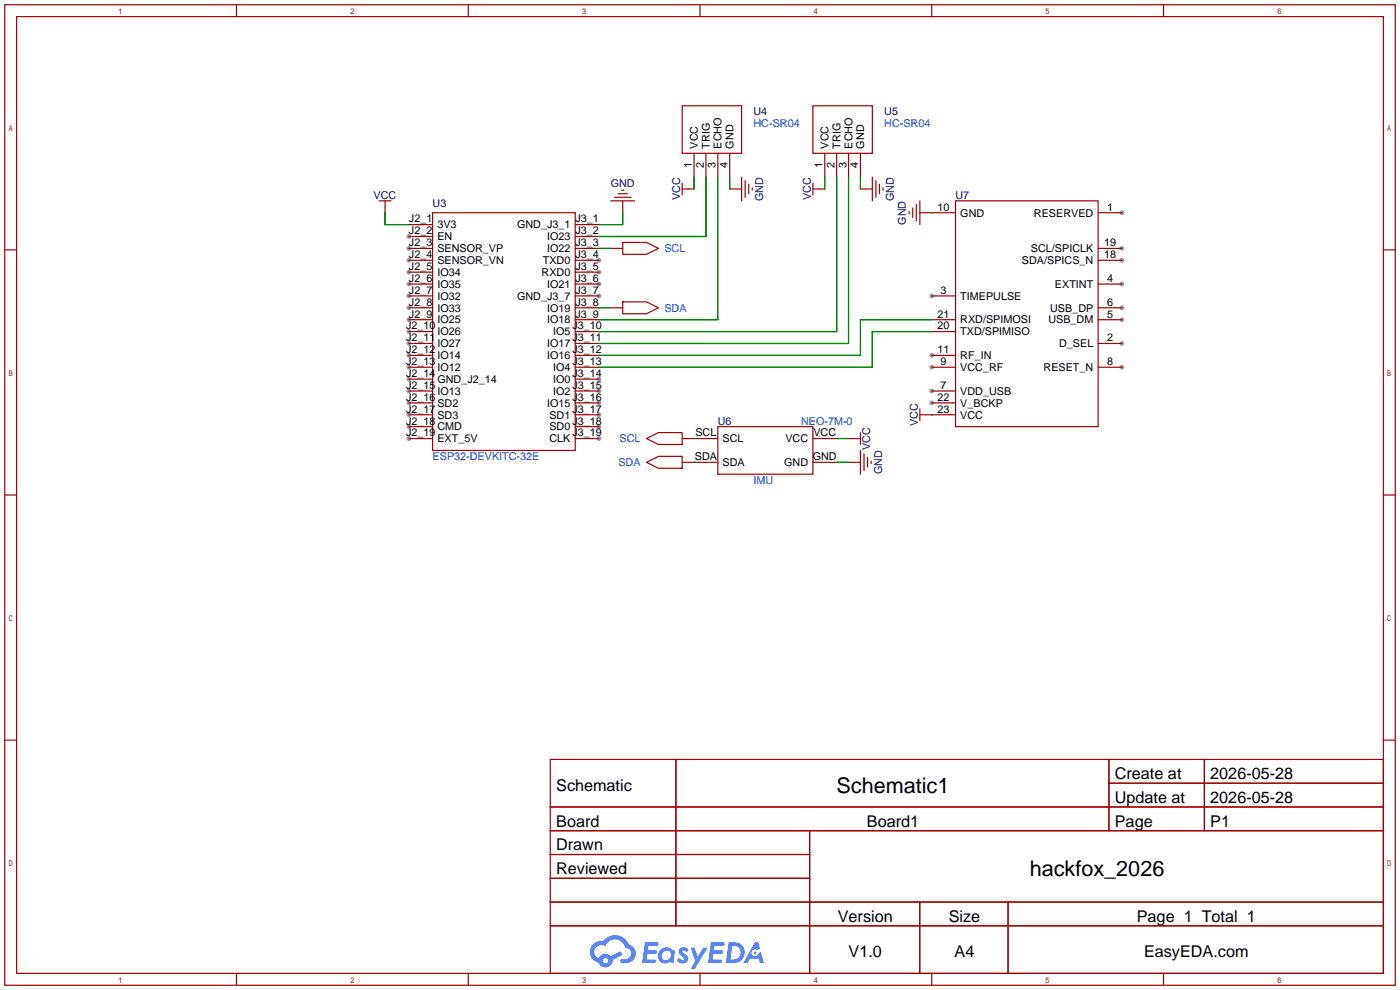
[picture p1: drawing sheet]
<svg xmlns="http://www.w3.org/2000/svg" width="299mm" height="212mm" viewBox="0 0 299 212" stroke-linecap="round" stroke-linejoin="round" font-family="sans-serif">
<g fill="#999">
<circle cx="87.4" cy="50.5" r=".51"/>
<circle cx="87.4" cy="53.1" r=".51"/>
<circle cx="87.4" cy="55.6" r=".51"/>
<circle cx="87.4" cy="58.2" r=".51"/>
<circle cx="87.4" cy="60.7" r=".51"/>
<circle cx="87.4" cy="63.2" r=".51"/>
<circle cx="87.4" cy="65.8" r=".51"/>
<circle cx="87.4" cy="68.3" r=".51"/>
<circle cx="87.4" cy="70.9" r=".51"/>
<circle cx="87.4" cy="73.4" r=".51"/>
<circle cx="87.4" cy="75.9" r=".51"/>
<circle cx="87.4" cy="78.5" r=".51"/>
<circle cx="87.4" cy="81" r=".51"/>
<circle cx="87.4" cy="83.6" r=".51"/>
<circle cx="87.4" cy="86.1" r=".51"/>
<circle cx="87.4" cy="88.6" r=".51"/>
<circle cx="87.4" cy="91.2" r=".51"/>
<circle cx="87.4" cy="93.7" r=".51"/>
<circle cx="128" cy="55.6" r=".51"/>
<circle cx="128" cy="58.2" r=".51"/>
<circle cx="128" cy="60.7" r=".51"/>
<circle cx="128" cy="63.2" r=".51"/>
<circle cx="128" cy="81" r=".51"/>
<circle cx="128" cy="83.6" r=".51"/>
<circle cx="128" cy="86.1" r=".51"/>
<circle cx="128" cy="88.6" r=".51"/>
<circle cx="128" cy="91.2" r=".51"/>
<circle cx="128" cy="93.7" r=".51"/>
<circle cx="239.8" cy="73.4" r=".51"/>
<circle cx="239.8" cy="60.7" r=".51"/>
<circle cx="239.8" cy="68.3" r=".51"/>
<circle cx="239.8" cy="65.8" r=".51"/>
<circle cx="199.1" cy="83.6" r=".51"/>
<circle cx="239.8" cy="78.5" r=".51"/>
<circle cx="199.1" cy="78.5" r=".51"/>
<circle cx="199.1" cy="75.9" r=".51"/>
<circle cx="239.8" cy="55.6" r=".51"/>
<circle cx="239.8" cy="53.1" r=".51"/>
<circle cx="199.1" cy="86.1" r=".51"/>
<circle cx="199.1" cy="63.2" r=".51"/>
<circle cx="239.8" cy="45.5" r=".51"/>
</g>
<g fill="none" stroke="#a10000" stroke-width=".25">
<path d="M1 1h297.2v209.6h-297.2zM3.6 3.6h292.1v204.4h-292.1zM50.5 1v2.6M100.1 1v2.6M149.6 1v2.6M199.1 1v2.6M248.7 1v2.6M1 53.4h2.6M295.7 53.4h2.5M1 105.8h2.6M295.7 105.8h2.5M1 158.2h2.6"/>
<path d="M295.7 158.2h2.5M117.6 162.3h178.1v45.7h-178.1zM117.6 172.5h178.1M117.6 177.5h178.1M144.5 162.3v35.6M173 177.5v30.5M237 162.3v15.2M237 167.4h58.7M257.4 162.3v15.2M117.6 182.6h55.4M117.6 192.8h178.1M117.6 187.7h55.4"/>
<path d="M117.6 197.9h178.1M196.6 192.8v15.2M215.4 192.8v15.2M50.5 208v2.6M100.1 208v2.6M149.6 208v2.6M199.1 208v2.6M248.7 208v2.6"/>
</g>
<g fill="#5487ff">
<path d="M145.3 202.7a1.3 1.3 0 0 1 1.9 .3l-.4 .6a.54 .54 0 0 0-.9-.2l.1 .2a1.34 1.34 0 0 1 .9 1.8 1.47 1.47 0 0 1-2.3-.1l.5-.6 .8 .5a.31 .31 0 0 0 .4-.3 .31 .31 0 0 0-.3-.4 1.12 1.12 0 0 1-.7-1.8z"/>
<path d="M147.6 202.5h.9l.6 2 1.2-2h.9l-2.7 4.6h-.9l1-1.7z"/>
<path d="M137.8 201.4h1.7a1.31 1.31 0 0 1 1.2 .2 .4 .4 0 0 1-.3 .5l-1.8 .1-.1 .9h1.6a.4 .4 0 0 1 .4 .4 .4 .4 0 0 1-.5 .4h-1.6l-.2 1.2h1.4a.46 .46 0 0 1 .5 0 .46 .46 0 0 1 .1 .5l-.4 .2h-2.6z"/>
<path d="M151.9 201.4h1.7a1.32 1.32 0 0 1 1.2 .2 .39 .39 0 0 1-.3 .5l-1.8 .1-.1 .9h1.6a.4 .4 0 0 1 .4 .4 .4 .4 0 0 1-.4 .4h-1.7l-.2 1.2h1.4a.46 .46 0 0 1 .5 0 .46 .46 0 0 1 .1 .5l-.4 .2h-2.6z"/>
<path d="M161.3 201.4h.8l.3 1.3-.6 .4a.75 .75 0 0 0-1.1 .3 .75 .75 0 0 0 .5 1 .75 .75 0 0 0 .9-.7l.5-.2 .6 2.3h-.8l-.3-.9h-1.8l-.5 .9h-1z"/>
<path d="M155.7 201.4l-.6 4.4h1.5a2.27 2.27 0 0 0 2.6-2.2 2.27 2.27 0 0 0-2.7-2.2zM156.5 202.1a1.5 1.5 0 0 1 1.8 1.6 1.5 1.5 0 0 1-1.9 1.4h-.3z"/>
<path d="M141.2 203a1.6 1.6 0 0 0-.3 2.3 1.6 1.6 0 0 0 2.3 .2l.7 .3 .3-2.4-.1-.3-.5-.1a1.58 1.58 0 0 0-2.4 0zM141.8 203.5a.98 .98 0 0 1 1.6 .4 .98 .98 0 0 1-1.1 1.3 .94 .94 0 0 1-.9-.7 .94 .94 0 0 1 .4-1z"/>
<path d="M126.8 201.8a2.37 2.37 0 0 0 1.1 4 1.54 1.54 0 0 0 1.8 1 1.54 1.54 0 0 0 1.2-1.6l2.2-1.1-.5-.8-2 1a1.57 1.57 0 0 0-2.7 .5 1.5 1.5 0 0 1-.7-2.1 1.5 1.5 0 0 1 2.2-.5 2.23 2.23 0 0 1 2.3-1.4 2.23 2.23 0 0 1 2 1.8 1.16 1.16 0 0 1 1.2 1.1 1.16 1.16 0 0 1-1.1 1.2h-.7a.47 .47 0 0 0-.5 .4 .47 .47 0 0 0 .4 .5 2.17 2.17 0 0 0 2.5-.9 2.17 2.17 0 0 0-.3-2.7l-.8-.4a3.2 3.2 0 0 0-5.5-.7l-1.1 .1zM128.8 205.3a.6 .6 0 0 1 1.2 0 .6 .6 0 0 1-1.2 0z"/>
<circle cx="161.4" cy="203.6" r=".28"/>
</g>
<g fill="none" stroke="#a10000" stroke-width=".25">
<path d="M145.8 22.6h12.7v10.2h-12.7zM145.8 39.1v2.6M148.3 32.8v5M150.9 32.8v5M153.4 32.8v5M156 32.8v5M158.5 37.8v5.1M159.3 38.6v3.6M160 39.4v2M173.7 22.6h12.7v10.2h-12.7zM173.7 39.1v2.6M176.3 32.8v5"/>
<path d="M178.8 32.8v5M181.4 32.8v5M183.9 32.8v5M186.4 37.8v5.1M187.2 38.6v3.6M188 39.4v2M81 42.9h2.6M82.3 42.9v2.6M87.4 48h5.1M87.4 50.5h5.1M87.4 53.1h5.1M87.4 55.6h5.1"/>
<path d="M87.4 58.2h5.1M92.5 45.5h30.4v50.8h-30.4zM122.9 48h5.1M122.9 50.5h5.1M122.9 53.1h5.1M122.9 55.6h5.1M122.9 58.2h5.1M130.6 53.1h2.5M130.6 42.9h5M131.3 42.2h3.6M132.1 41.4h2M132.8 40.6h.5"/>
<path d="M133.1 51.8h5.1l2.5 1.3-2.5 1.3h-5.1zM133.1 42.9v2.6M145.8 40.4h2.5M156 40.4h2.5M160.8 40.1v.5M173.7 40.4h2.6M183.9 40.4h2.5M188.7 40.1v.5M194.3 45.2v.5M195.1 44.4v2.1M195.8 43.7v3.5M196.6 45.5h7.6"/>
<path d="M196.6 42.9v5.1M204.2 42.9h30.5v48.3h-30.5zM234.7 53.1h5.1M234.7 55.6h5.1M234.7 45.5h5.1M87.4 60.7h5.1M87.4 63.2h5.1M87.4 65.8h5.1M87.4 68.3h5.1M87.4 70.9h5.1M87.4 73.4h5.1M87.4 75.9h5.1"/>
<path d="M87.4 78.5h5.1M122.9 60.7h5.1M122.9 63.2h5.1M122.9 65.8h5.1M122.9 68.3h5.1M122.9 70.9h5.1M122.9 73.4h5.1M122.9 75.9h5.1M122.9 78.5h5.1M130.6 65.8h2.5M133.1 64.5h5.1l2.5 1.3-2.5 1.3h-5.1zM199.1 63.2h5.1"/>
<path d="M199.1 68.3h5.1M199.1 70.9h5.1M199.1 75.9h5.1M199.1 78.5h5.1M234.7 60.7h5.1M234.7 65.8h5.1M234.7 68.3h5.1M234.7 73.4h5.1M234.7 78.5h5.1M87.4 81h5.1M87.4 83.6h5.1M87.4 86.1h5.1"/>
<path d="M87.4 88.6h5.1M87.4 91.2h5.1M87.4 93.7h5.1M122.9 81h5.1M122.9 83.6h5.1M122.9 86.1h5.1M122.9 88.6h5.1M122.9 91.2h5.1M122.9 93.7h5.1M138.2 98.8l2.5-1.3h5.1v2.6h-5.1zM138.2 93.7l2.5-1.2h5.1v2.5h-5.1zM145.8 93.7h7.6"/>
<path d="M145.8 98.8h7.6M153.4 91.2h20.3v10.1h-20.3zM173.7 93.7h5.1M173.7 98.8h5.1M181.4 93.7h2.5M181.4 98.8h2.5M183.9 92.5v2.5M183.9 96.3v5M184.7 97v3.6M185.4 97.8v2M186.2 98.6v.5M196.6 88.6h7.6"/>
<path d="M196.6 87.4v2.5M199.1 83.6h5.1M199.1 86.1h5.1"/>
</g>
<g fill="none" stroke="#008700" stroke-width=".25">
<path d="M148.3 37.8v2.6M150.9 37.8v12.7h-22.9M153.4 37.8v30.5h-25.4M156 37.8v2.6M176.3 37.8v2.6M178.8 37.8v33.1h-50.8M181.4 37.8v35.6h-53.4M183.9 37.8v2.6M82.3 45.5v2.5h5.1M128 53.1h2.6M133.1 45.5v2.5h-5.1M199.1 45.5h.1"/>
<path d="M128 65.8h2.6M199.1 68.3h-15.2v7.6h-55.9M199.1 70.9h-12.7v7.6h-58.4M148.3 98.8h.1M148.3 93.7h.1M178.8 93.7h2.6M178.8 98.8h2.6M199.1 88.6h.1"/>
</g>
<g font-size="4.6">
<text x="178.8" y="169.4">Schematic1</text>
<text x="220.1" y="187.2">hackfox_2026</text>
</g>
<g font-size="3.5">
<text x="238.3" y="166.5">Create at</text>
<text x="258.7" y="166.5">2026-05-28</text>
<text x="118.9" y="169.1">Schematic</text>
<text x="238.3" y="171.6">Update at</text>
<text x="258.7" y="171.6">2026-05-28</text>
<text x="118.9" y="176.7">Board</text>
<text x="185.3" y="176.7">Board1</text>
<text x="238.3" y="176.7">Page</text>
<text x="258.7" y="176.7">P1</text>
<text x="118.9" y="181.8">Drawn</text>
<text x="118.9" y="186.8">Reviewed</text>
<text x="179.1" y="197">Version</text>
<text x="202.8" y="197">Size</text>
<text x="243" y="197">Page 1 Total 1</text>
<text x="181.4" y="204.6">V1.0</text>
<text x="204" y="204.6">A4</text>
<text x="244.5" y="204.6">EasyEDA.com</text>
</g>
<g font-size="2.3" fill="#000080">
<text x="161" y="24.7">U4</text>
<text x="189" y="24.7">U5</text>
<text x="130.5" y="39.9">GND</text>
<text x="79.9" y="42.5">VCC</text>
<text x="92.5" y="44.2">U3</text>
<text x="145.3" y="42.8" transform="rotate(-90 145.3 42.8)">VCC</text>
<text x="163.1" y="43" transform="rotate(-90 163.1 43)">GND</text>
<text x="173.3" y="42.8" transform="rotate(-90 173.3 42.8)">VCC</text>
<text x="191.1" y="43" transform="rotate(-90 191.1 43)">GND</text>
<text x="204.2" y="42.5">U7</text>
<text x="193.6" y="48" transform="rotate(-90 193.6 48)">GND</text>
<text x="153.4" y="90.7">U6</text>
<text x="196.1" y="91.1" transform="rotate(-90 196.1 91.1)">VCC</text>
<text x="186" y="96.2" transform="rotate(-90 186 96.2)">VCC</text>
<text x="188.5" y="101.4" transform="rotate(-90 188.5 101.4)">GND</text>
</g>
<g font-size="2.3" fill="#00f">
<text x="161" y="27.2">HC-SR04</text>
<text x="189" y="27.2">HC-SR04</text>
<text x="142" y="53.9">SCL</text>
<text x="142" y="66.6">SDA</text>
<text x="132.4" y="94.5">SCL</text>
<text x="171.2" y="90.7">NEO-7M-0</text>
<text x="92.5" y="98.3">ESP32-DEVKITC-32E</text>
<text x="132.2" y="99.6">SDA</text>
<text x="161" y="103.4">IMU</text>
</g>
<g font-size="2.3">
<text x="147.9" y="35.9" transform="rotate(-90 147.9 35.9)">1</text>
<text x="149.1" y="31.8" transform="rotate(-90 149.1 31.8)">VCC</text>
<text x="150.4" y="35.9" transform="rotate(-90 150.4 35.9)">2</text>
<text x="151.7" y="31.8" transform="rotate(-90 151.7 31.8)">TRIG</text>
<text x="153" y="35.9" transform="rotate(-90 153 35.9)">3</text>
<text x="154.2" y="31.8" transform="rotate(-90 154.2 31.8)">ECHO</text>
<text x="155.5" y="35.9" transform="rotate(-90 155.5 35.9)">4</text>
<text x="156.8" y="31.8" transform="rotate(-90 156.8 31.8)">GND</text>
<text x="175.8" y="35.9" transform="rotate(-90 175.8 35.9)">1</text>
<text x="177.1" y="31.8" transform="rotate(-90 177.1 31.8)">VCC</text>
<text x="178.4" y="35.9" transform="rotate(-90 178.4 35.9)">2</text>
<text x="179.6" y="31.8" transform="rotate(-90 179.6 31.8)">TRIG</text>
<text x="180.9" y="35.9" transform="rotate(-90 180.9 35.9)">3</text>
<text x="182.2" y="31.8" transform="rotate(-90 182.2 31.8)">ECHO</text>
<text x="183.4" y="35.9" transform="rotate(-90 183.4 35.9)">4</text>
<text x="184.7" y="31.8" transform="rotate(-90 184.7 31.8)">GND</text>
<text x="87.4" y="47.5">J2_1</text>
<text x="123" y="47.5">J3_1</text>
<text x="200.4" y="45">10</text>
<text x="205.2" y="46.3">GND</text>
<text x="221" y="46.3">RESERVED</text>
<text x="236.6" y="45">1</text>
<text x="87.4" y="50.1">J2_2</text>
<text x="87.4" y="52.6">J2_3</text>
<text x="93.5" y="48.8">3V3</text>
<text x="93.5" y="51.4">EN</text>
<text x="93.5" y="53.9">SENSOR_VP</text>
<text x="110.5" y="48.8">GND_J3_1</text>
<text x="116.9" y="51.4">IO23</text>
<text x="116.9" y="53.9">IO22</text>
<text x="123" y="50.1">J3_2</text>
<text x="123" y="52.6">J3_3</text>
<text x="220.3" y="53.9">SCL/SPICLK</text>
<text x="236" y="52.6">19</text>
<text x="87.4" y="55.2">J2_4</text>
<text x="87.4" y="57.7">J2_5</text>
<text x="93.5" y="56.4">SENSOR_VN</text>
<text x="93.5" y="59">IO34</text>
<text x="115.8" y="59">RXD0</text>
<text x="116" y="56.4">TXD0</text>
<text x="123" y="55.2">J3_4</text>
<text x="123" y="57.7">J3_5</text>
<text x="218.4" y="56.4">SDA/SPICS_N</text>
<text x="236" y="55.2">18</text>
<text x="87.4" y="60.2">J2_6</text>
<text x="87.4" y="62.8">J2_7</text>
<text x="87.4" y="65.3">J2_8</text>
<text x="93.5" y="61.5">IO35</text>
<text x="93.5" y="64.1">IO32</text>
<text x="110.5" y="64.1">GND_J3_7</text>
<text x="116.9" y="61.5">IO21</text>
<text x="123" y="60.2">J3_6</text>
<text x="123" y="62.8">J3_7</text>
<text x="123" y="65.3">J3_8</text>
<text x="201" y="62.8">3</text>
<text x="205.2" y="64.1">TIMEPULSE</text>
<text x="225.5" y="61.5">EXTINT</text>
<text x="236.6" y="60.2">4</text>
<text x="236.6" y="65.3">6</text>
<text x="86.8" y="70.4">J2_10</text>
<text x="87.4" y="67.9">J2_9</text>
<text x="93.5" y="66.6">IO33</text>
<text x="93.5" y="69.1">IO25</text>
<text x="93.5" y="71.7">IO26</text>
<text x="116.9" y="66.6">IO19</text>
<text x="116.9" y="69.1">IO18</text>
<text x="118.2" y="71.7">IO5</text>
<text x="122.3" y="70.4">J3_10</text>
<text x="123" y="67.9">J3_9</text>
<text x="200.4" y="70.4">20</text>
<text x="200.4" y="67.9">21</text>
<text x="205.2" y="71.7">TXD/SPIMISO</text>
<text x="205.2" y="69.1">RXD/SPIMOSI</text>
<text x="224.1" y="69.1">USB_DM</text>
<text x="224.4" y="66.6">USB_DP</text>
<text x="236.6" y="67.9">5</text>
<text x="86.8" y="72.9">J2_11</text>
<text x="86.8" y="75.5">J2_12</text>
<text x="93.5" y="74.2">IO27</text>
<text x="93.5" y="76.8">IO14</text>
<text x="116.9" y="74.2">IO17</text>
<text x="116.9" y="76.8">IO16</text>
<text x="122.3" y="72.9">J3_11</text>
<text x="122.3" y="75.5">J3_12</text>
<text x="200.4" y="75.5">11</text>
<text x="205.2" y="76.8">RF_IN</text>
<text x="226.4" y="74.2">D_SEL</text>
<text x="236.6" y="72.9">2</text>
<text x="86.8" y="78">J2_13</text>
<text x="86.8" y="80.6">J2_14</text>
<text x="86.8" y="83.1">J2_15</text>
<text x="93.5" y="79.3">IO12</text>
<text x="93.5" y="81.8">GND_J2_14</text>
<text x="118.2" y="79.3">IO4</text>
<text x="118.2" y="81.8">IO0</text>
<text x="122.3" y="78">J3_13</text>
<text x="122.3" y="80.6">J3_14</text>
<text x="122.3" y="83.1">J3_15</text>
<text x="201" y="83.1">7</text>
<text x="201" y="78">9</text>
<text x="205.2" y="79.3">VCC_RF</text>
<text x="223" y="79.3">RESET_N</text>
<text x="236.6" y="78">8</text>
<text x="86.8" y="85.6">J2_16</text>
<text x="86.8" y="88.2">J2_17</text>
<text x="93.5" y="84.4">IO13</text>
<text x="93.5" y="86.9">SD2</text>
<text x="93.5" y="89.5">SD3</text>
<text x="116.9" y="86.9">IO15</text>
<text x="117.4" y="89.5">SD1</text>
<text x="118.2" y="84.4">IO2</text>
<text x="122.3" y="85.6">J3_16</text>
<text x="122.3" y="88.2">J3_17</text>
<text x="200.4" y="85.6">22</text>
<text x="200.4" y="88.2">23</text>
<text x="205.2" y="84.4">VDD_USB</text>
<text x="205.2" y="86.9">V_BCKP</text>
<text x="205.2" y="89.5">VCC</text>
<text x="86.8" y="90.7">J2_18</text>
<text x="86.8" y="93.3">J2_19</text>
<text x="93.5" y="92">CMD</text>
<text x="93.5" y="94.5">EXT_5V</text>
<text x="117.4" y="92">SD0</text>
<text x="117.4" y="94.5">CLK</text>
<text x="122.3" y="90.7">J3_18</text>
<text x="122.3" y="93.3">J3_19</text>
<text x="148.6" y="93.3">SCL</text>
<text x="154.4" y="94.5">SCL</text>
<text x="167.8" y="94.5">VCC</text>
<text x="173.8" y="93.3">VCC</text>
<text x="148.5" y="98.3">SDA</text>
<text x="154.4" y="99.6">SDA</text>
<text x="167.6" y="99.6">GND</text>
<text x="173.7" y="98.3">GND</text>
</g>
</svg>
